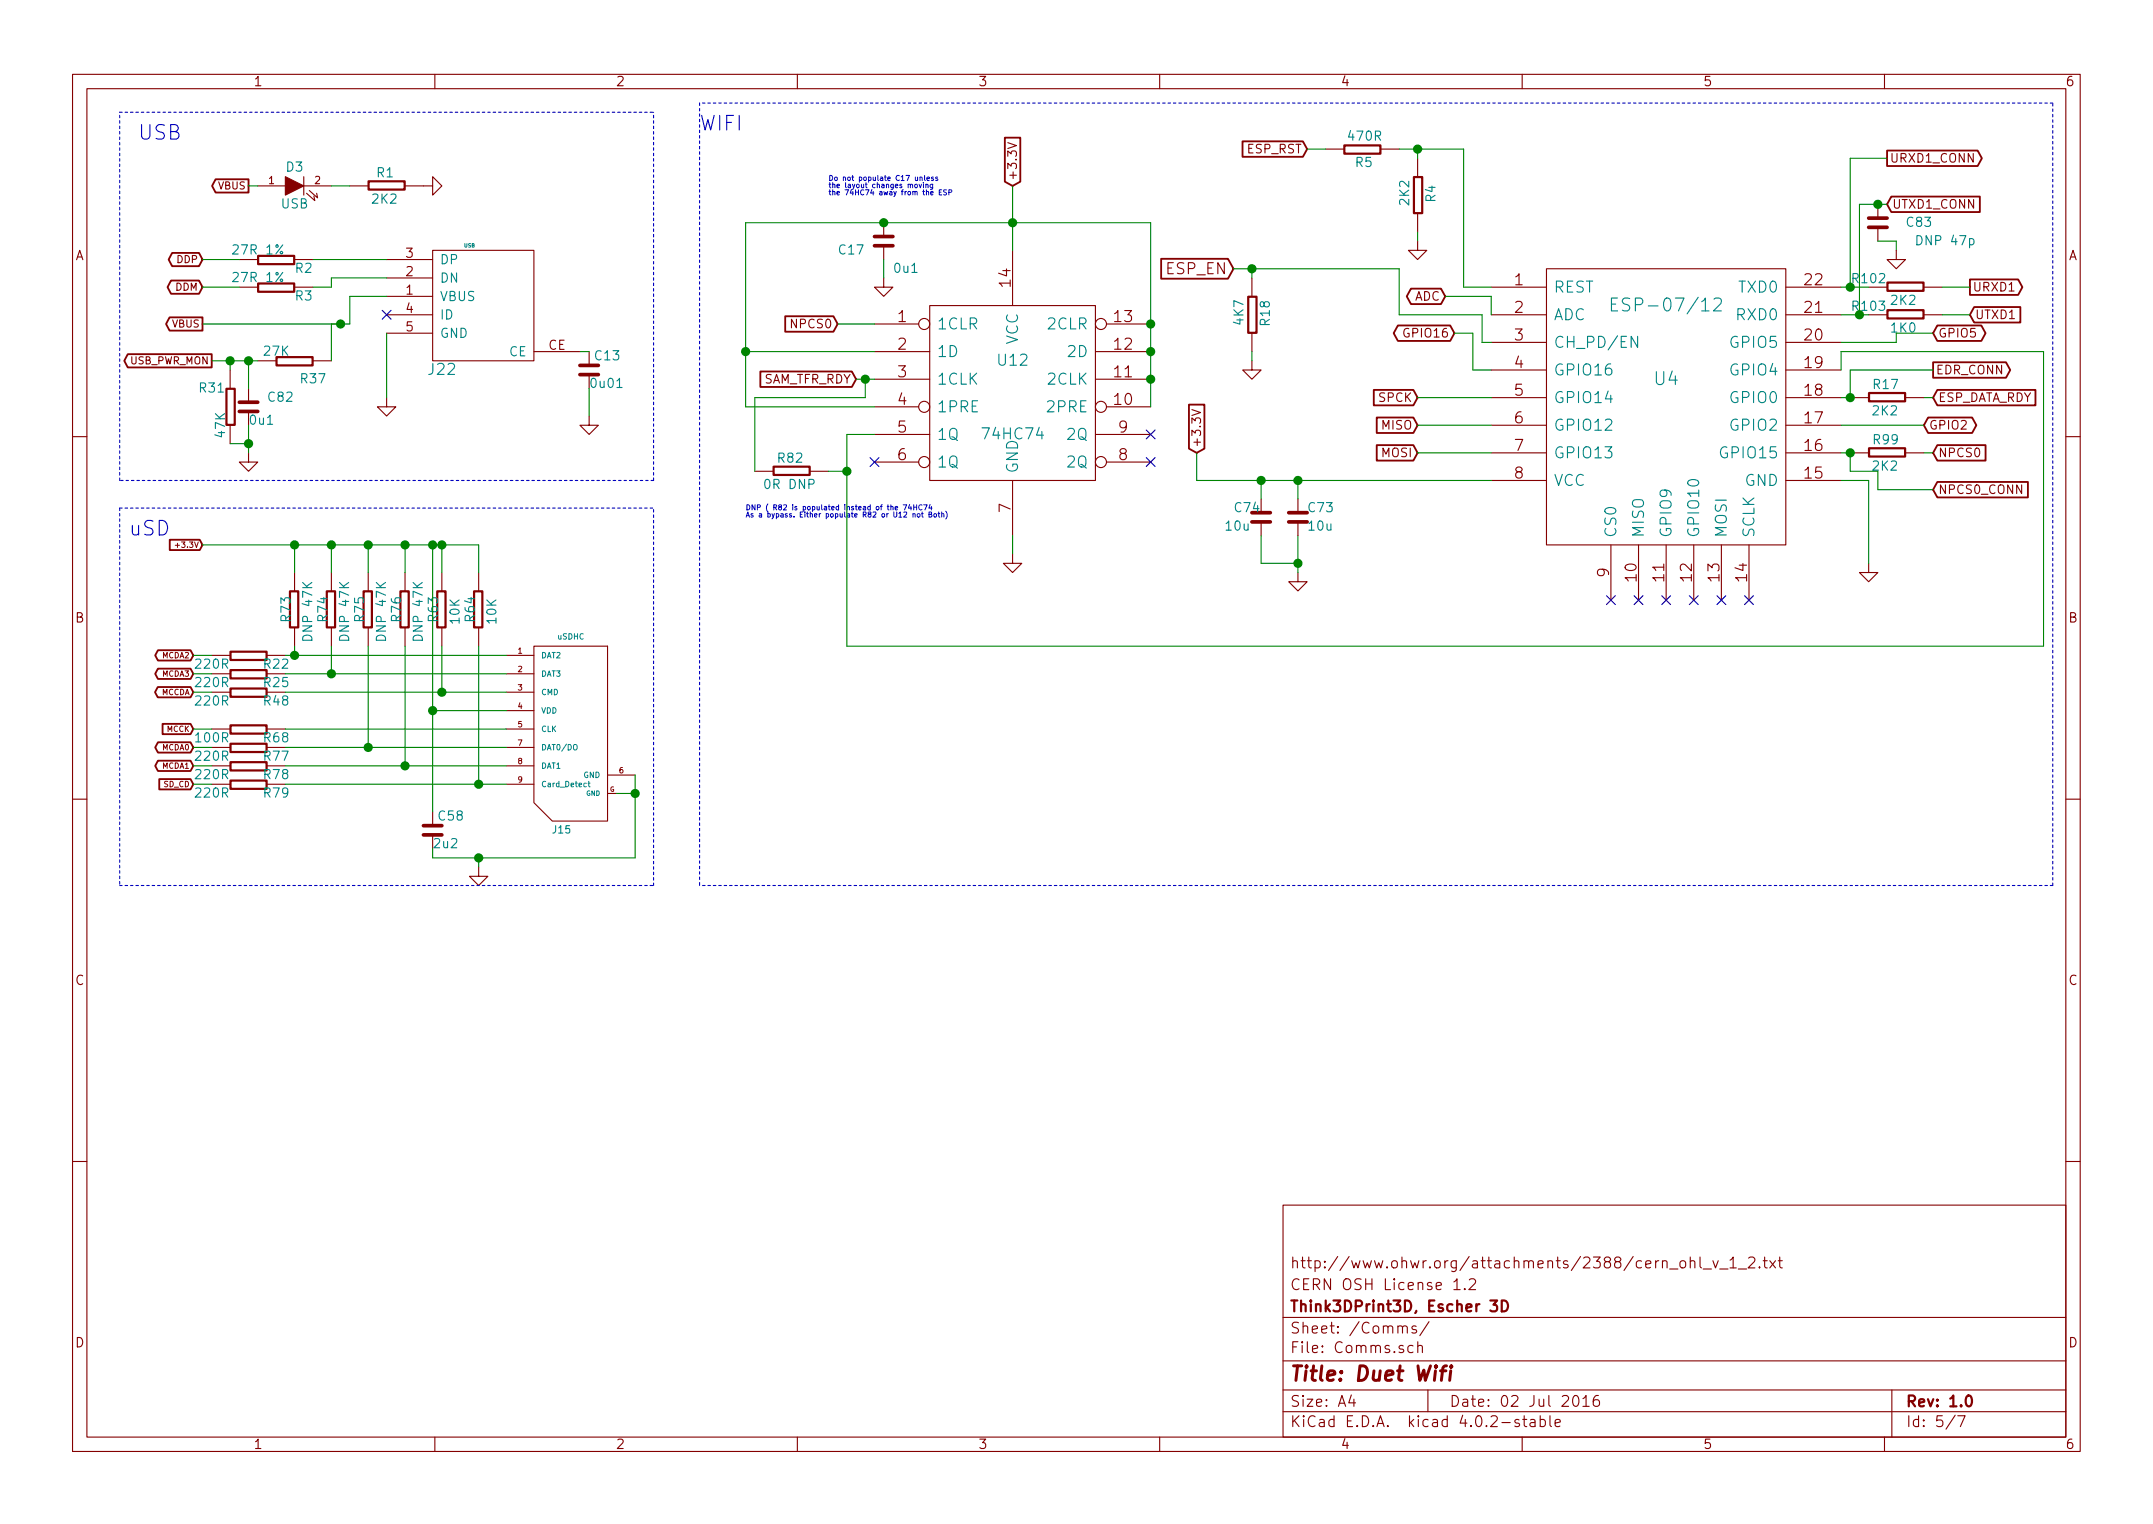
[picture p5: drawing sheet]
<svg xmlns="http://www.w3.org/2000/svg" width="297mm" height="210mm" viewBox="0 0 297 210" stroke-linecap="round" stroke-linejoin="round" font-family="sans-serif">
<g fill="none" stroke="#840000" stroke-width=".15">
<path d="M10 10.3h277v189.9h-277zM12 12.2h273v186.1h-273zM60 10.3v1.9M110 10.3v1.9M139 19.7l1.2 .4-1.2 .4M160 10.3v1.9M210 10.3v1.9M260 10.3v1.9M33 35.8h2.6M33 39.6h2.6M35.6 25.6h3.8M41.9 25.6h3.8"/>
<path d="M41.9 24.4v2.5M42.3 26.7l1.1 1-.1-.7M42.7 26.3l1.1 1-.1-.6M48.3 25.6h2.5M53.3 38.3h6.4M53.3 35.8h6.4M55.9 25.6h3.8v-1.2l1.3 1.2-1.3 1.3v-1.3M59.7 34.5h14v15.3h-14zM121.9 38.3v1.3h1.3l-1.3 1.3-1.3-1.3h1.3M121.9 30.7v1.9M121.9 33.9v1.9M139.7 34.5v7.7"/>
<path d="M172.7 38.3v2.6M182.9 20.6h2.5M190.5 20.6h2.5M195.6 33.3v1.2h1.2l-1.2 1.3-1.3-1.3h1.3M195.6 21.8v2.6M195.6 29.5v2.5M205.7 39.6h7.7M213.4 37.1h33v38.1h-33zM246.4 39.6h7.6M259.1 28.2v1.9M259.1 31.4v1.9M261.6 34.5v1.3h1.3l-1.3 1.3-1.3-1.3h1.3"/>
<path d="M265.4 39.6h2.6M31.7 51v2.6M31.7 58.7v2.5M34.3 53.6v1.9M35.6 49.8h2.5M43.2 49.8h2.5M53.3 54.9v1.2h1.3l-1.3 1.3-1.2-1.3h1.2M53.3 40.9h6.4M53.3 43.4h6.4M53.3 46h6.4M73.7 48.5h6.3M81.3 57.4v1.3h1.2l-1.2 1.2-1.3-1.2h1.3"/>
<path d="M81.3 48.5v1.9M120.6 48.5h7.7M120.6 44.7h6.1M120.6 52.3h7.7M120.6 56.1h6.1M120.6 59.9h7.7M128.3 42.2h22.8v24.1h-22.8zM151.1 48.5h7.6M151.1 52.3h7.6M151.1 59.9h7.6M152.7 44.7h6M152.7 56.1h6"/>
<path d="M164.4 56.5l1.2 .4-1.2 .4M172.7 49.8v1.2h1.3l-1.3 1.3-1.3-1.3h1.3M172.7 46v2.5M205.7 43.4h7.7M205.7 47.2h7.7M205.7 51h7.7M205.7 54.9h7.7M205.7 58.7h7.7M246.4 43.4h7.6M246.4 47.2h7.6M246.4 51h7.6M246.4 54.9h7.6"/>
<path d="M246.4 58.7h7.6M255.3 54.9h2.5M262.9 54.9h2.5M265.4 43.4h2.6M10 60.2h2M34.3 62.5v1.2h1.3l-1.3 1.3-1.3-1.3h1.3M40.6 79v2.5M45.7 79v2.5M50.8 79v2.5M55.9 79v2.5M61 79v2.5M66 79v2.5"/>
<path d="M104.1 65h2.6M111.8 65h2.5M120.6 63.7h6.1M139.7 76.4v1.3h1.3l-1.3 1.3-1.3-1.3h1.3M139.7 66.3v7.6M152.7 63.7h6M174 72v1.9M179.1 79v1.3h1.2l-1.2 1.2-1.3-1.2h1.3M179.1 68.8v1.9M179.1 72v1.9M205.7 62.5h7.7M205.7 66.3h7.7"/>
<path d="M222.2 75.2v7.6M226.1 75.2v7.6M229.9 75.2v7.6M233.7 75.2v7.6M237.5 75.2v7.6M241.3 75.2v7.6M246.4 62.5h7.6M246.4 66.3h7.6M255.3 62.5h2.5M257.8 77.7v1.3h1.3l-1.3 1.3-1.3-1.3h1.3M262.9 62.5h2.5M285 60.2h2"/>
<path d="M40.6 86.6v2.5M45.7 86.6v2.5M50.8 86.6v2.5M55.9 86.6v2.5M61 86.6v2.5M66 86.6v2.5M69.8 90.4h3.9M69.8 93h3.9M69.8 95.5h3.9M69.8 98h3.9M73.7 89.1h10.1v24.2h-7.6l-2.5-2.6zM10 110.3h2"/>
<path d="M59.7 112v1.9M66 119.6v1.3h1.3l-1.3 1.3-1.2-1.3h1.2M69.8 100.6h3.9M69.8 103.1h3.9M69.8 105.7h3.9M69.8 108.2h3.9M83.8 106.9h3.8M83.8 109.5h1.3M285 110.3h2M10 160.2h2M177 166.3h108v32h-108zM200.6 176.9l.4-.5v1.5"/>
<path d="M200.6 177.9h.8M202.1 177.8h.1l-.1 .1-.1-.1h.1v.1M202.7 176.6l.2-.2 .5 .1a.37 .37 0 0 1 .1 .6l-.9 .8h1M231.9 174.1a.41 .41 0 0 1 .7 .1v.4a.41 .41 0 0 1-.4 .3 .41 .41 0 0 1-.4-.3zM233.2 174.1a.38 .38 0 0 1 .6 0v.8M233.2 173.4v1.5M234.5 173.4v1.3l.2 .2M235 175.1h1.1M236.3 173.9l.4 1 .4-1M237.3 175.1h1.1M238.7 173.9l.4-.5v1.5M238.7 174.9h.8"/>
<path d="M239.8 175.1h1.2M241.2 173.6l.3-.2 .5 .1a.37 .37 0 0 1 0 .6l-.8 .8h.9M242.7 174.8h.1l-.1 .1v-.1v.1M243.3 173.9h.5M243.5 173.4v1.3l.2 .2h.1M244.2 173.9l.8 1M245 173.9l-.8 1M245.3 173.9h.6M245.5 173.4v1.3l.2 .2h.2M285 160.2h2M60 198.3v1.9M110 198.3v1.9"/>
<path d="M160 198.3v1.9M177 194.8h108M177 191.8h108M177 187.8h108M177 181.8h108M186.4 192.5l-.3 1h.9M186.8 193v1M193.5 183.1a.36 .36 0 0 1 .3-.2 .36 .36 0 0 1 .4 .2v.8M194.9 185.7l-.4-.1-.3 .3 .1 .6 .2 .1 .4-.1M195.4 183a.37 .37 0 0 0-.6 .1v.1a.54 .54 0 0 0 .6 .3l.1 .1-.1 .2-.2 .1-.4-.1M195.6 185.7a.38 .38 0 0 1 .6 .1v.8M195.6 185.1v1.5"/>
<path d="M197 191.8v3M197.2 182.3l-1.3 2M209.6 195.9a.37 .37 0 0 0-.6 .1v.1a.54 .54 0 0 0 .6 .3l.1 .1-.1 .2-.2 .1-.4-.1M210 198.3v1.9M210.1 195.8h.5M210.3 195.3v1.3l.2 .2h.1M211.2 195.9l.1-.1 .4 .1 .1 .9M211.8 196.2l-.5 .1-.2 .2 .1 .2 .1 .1 .5-.1M212.5 195.9a.48 .48 0 0 1 .6 .1l.1 .1-.1 .6a.48 .48 0 0 1-.6 0M212.5 195.3v1.5M213.8 195.3v1.3l.2 .2M214.6 196.3l.7-.1-.1-.3-.4-.1-.2 .2v.7l.2 .1 .4-.1"/>
<path d="M217.1 192.7a.35 .35 0 0 1 .4-.2 .35 .35 0 0 1 .3 .3 .77 .77 0 0 1-.5 1.2 .9 .9 0 0 1-.2-1.3zM218.4 193l.4-.5v1.5M218.4 194h.9M220.5 192.5a.59 .59 0 0 0-.7 .7l.1 .7 .2 .1h.3l.2-.1 .1-.5-.2-.2-.4-.1-.3 .3M260 198.3v1.9M261 191.8v6.5M269.7 195.2l-1.2 2M270.1 195.3h1l-.6 1.5"/>
<circle cx="127.5" cy="56.1" r=".76"/>
<circle cx="127.5" cy="44.7" r=".76"/>
<circle cx="151.9" cy="56.1" r=".76"/>
<circle cx="151.9" cy="44.7" r=".76"/>
<circle cx="127.5" cy="63.7" r=".76"/>
<circle cx="151.9" cy="63.7" r=".76"/>
</g>
<g fill="none" stroke="#840000" stroke-width=".3">
<path d="M35.6 39.1h5v1.2h-5zM35.6 35.3h5v1.1h-5zM50.9 25h4.9v1.2h-4.9zM185.5 20.1h4.9v1.1h-4.9zM195.1 24.4h1.1v5h-1.1zM260.4 39h5v1.1h-5zM31.2 53.6h1.2v5h-1.2zM38.2 49.3h4.9v1.1h-4.9zM172.2 40.9h1.2v5h-1.2zM257.9 54.2h4.9v1.2h-4.9zM260.4 42.8h5v1.1h-5zM106.7 64.4h5v1.1h-5z"/>
<path d="M257.9 61.8h4.9v1.2h-4.9zM31.8 95h5v1.1h-5zM31.8 92.5h5v1.1h-5zM31.8 89.9h5v1.2h-5zM40 81.6h1.1v5h-1.1zM45.1 81.6h1.1v5h-1.1zM50.2 81.6h1.1v5h-1.1zM55.2 81.6h1.2v5h-1.2zM60.3 81.6h1.2v5h-1.2zM65.4 81.6h1.1v5h-1.1zM31.8 100.1h5v1.1h-5zM31.8 102.6h5v1.2h-5z"/>
<path d="M31.8 105.2h5v1.1h-5zM31.8 107.7h5v1.1h-5zM205.6 179.4h1l-.6 .6 .5 .1 .1 .2-.1 .5-.2 .1h-.5l-.2-.1M207.2 179.4a.79 .79 0 0 1 .8 .5 .79 .79 0 0 1-.2 .9l-.6 .1zM271.3 192.7a.35 .35 0 0 1 .4-.2 .35 .35 0 0 1 .3 .3 .77 .77 0 0 1-.4 1.2 .9 .9 0 0 1-.3-1.3z"/>
</g>
<path d="M198.7 189.1h.8M199.6 188.4l-.4 .1-.1 .2-.2 1.7M200.2 189.1l-.2 1.3M200.2 188.4l-.1 .1 .1 .1 .1-.1-.1-.1v.2" fill="none" stroke="#840000" stroke-width=".41"/>
<g fill="none" stroke="#840000" stroke-width=".25">
<path d="M138.6 19h2.2v6.1l-1.1 .5-1.1-.5zM171.4 19.5h8.4l.5 1.1-.5 1h-8.4zM23.6 38.7h3.9l.4 .9-.4 .9h-3.9l-.5-.9zM23.7 34.9h3.8l.4 .9-.4 .9h-3.8l-.4-.9zM29.7 24.7h4.6v1.9h-4.6l-.4-1zM160.2 35.7h9.2l.8 1.4-.8 1.3h-9.2zM194.7 39.8h4.1l.6 1.1-.6 1.1h-4.1l-.6-1.1zM260.3 20.8h12.5l.6 1-.6 1.1h-12.5zM260.9 27.1h12.3v2.2h-12.3l-.6-1.1zM271.8 38.6h6.6l.6 1-.6 1.1h-6.6zM17.6 48.9h11.6v1.8h-11.6l-.5-.9zM23.4 43.8h4.5v1.8h-4.5l-.5-.9z"/>
<path d="M104.9 51.3h12.6l.6 1-.6 1.1h-12.6zM108.3 43.6h6.7l.6 1.1-.6 1.1h-6.7zM164 55.8h2.2v6.1l-1.1 .6-1.1-.6zM189.5 53.8h5.5l.6 1.1-.6 1h-5.5zM189.9 57.6h5.1l.6 1.1-.6 1h-5.1zM192.9 44.9h7.2l.6 1.1-.6 1h-7.2l-.6-1zM266 57.6h6.1l.6 1.1-.6 1h-6.1l-.6-1zM266.7 50h10.1l.5 1-.5 1.1h-10.1zM267.3 53.8h13.5v2.1h-13.5l-.6-1zM267.3 44.9h6.1l.5 1.1-.5 1h-6.1l-.6-1zM272.4 42.4h6.3v2.1h-6.3l-.6-1.1zM23.4 74.5h4.2l.3 .7-.3 .7h-4.2z"/>
<path d="M189.9 61.4h5.1l.6 1.1-.6 1h-5.1zM267.3 61.4h6.6v2.1h-6.6l-.6-1zM267.3 66.5h12.5v2.1h-12.5l-.6-1zM21.8 94.8h4.5l.4 .7-.4 .7h-4.5l-.4-.7zM21.8 92.2h4.5l.4 .8-.4 .7h-4.5l-.4-.7zM21.8 89.7h4.5l.4 .7-.4 .7h-4.5l-.4-.7zM22.4 99.9h3.9l.4 .7-.4 .7h-3.9zM21.8 104.9h4.5l.4 .8-.4 .7h-4.5l-.4-.7zM21.8 102.4h4.5l.4 .7-.4 .7h-4.5l-.4-.7zM22 107.5h4.3l.4 .7-.4 .7h-4.3z"/>
</g>
<path d="M24.2 75.2h.6" fill="none" stroke="#840000" stroke-width=".14"/>
<path d="M79.1 102.8l.2-.1 .3 .1a.5 .5 0 0 1-.1 .7l-.4-.2zM81.1 108h.3M81.2 107.8v.6l.2 .2" fill="none" stroke="#008484" stroke-width=".14"/>
<g fill="none" stroke="#840000" stroke-width=".51">
<path d="M120.6 33.9h2.6M120.6 32.6h2.6M257.8 31.4h2.5M257.8 30.1h2.5M33 56.8h2.6M33 55.5h2.6M80 51.7h2.5M80 50.4h2.5M172.7 72h2.6M172.7 70.7h2.6M177.8 72h2.5M177.8 70.7h2.5"/>
<path d="M58.4 115.2h2.6M58.4 113.9h2.6"/>
</g>
<path d="M39.4 24.4l2.5 1.2-2.5 1.3z" fill="#840000" stroke="#840000" stroke-width=".15"/>
<g fill="none" stroke="#000084" stroke-width=".15">
<path d="M52.7 42.8l1.2 1.2M53.9 42.8l-1.2 1.2M158.1 59.3l1.3 1.2M159.4 59.3l-1.3 1.2M120 63.1l1.3 1.3M121.3 63.1l-1.3 1.3M158.1 63.1l1.3 1.3M159.4 63.1l-1.3 1.3M221.6 82.2l1.3 1.2M222.9 82.2l-1.3 1.2M225.5 82.2l1.2 1.2M226.7 82.2l-1.2 1.2"/>
<path d="M229.3 82.2l1.2 1.2M230.5 82.2l-1.2 1.2M233.1 82.2l1.2 1.2M234.3 82.2l-1.2 1.2M236.9 82.2l1.2 1.2M238.1 82.2l-1.2 1.2M240.7 82.2l1.2 1.2M241.9 82.2l-1.2 1.2"/>
</g>
<path d="M222.3 42h.6M223.2 41.1h-.9v1.8h.9M225.9 46.4v1.5l-.9-1.5v1.5M236.5 41.3l.2-.2h.5a.47 .47 0 0 1 .2 .8l-1 1h1.1" fill="none" stroke="#008484" stroke-width=".15"/>
<g fill="none" stroke="#0000c2" stroke-width=".14">
<path d="M126.3 25.4h.1l.2 .1-.1 .3-.1 .1-.2-.2zM126.8 25.4l.2 .5 .1-.5M126.9 24.5h.3v.4M126.9 24.4v.5M127.4 25.2h.1M127.4 25.4v.5M127.6 24.2v.6l.1 .1M127.7 25.5l.3-.1v.5M127.7 25.4v.5M127.9 24.7l.3-.1v-.1l-.2-.1-.1 .1v.3l.1 .1h.2M128.4 26.6h.4l-.1-.2h-.2l-.1 .1v.3l.1 .1 .2-.1M128.7 25.4v.6l-.2 .1h-.1"/>
<path d="M128.7 25.4h-.2l-.2 .1 .1 .4h.3M128.8 24.5l-.2-.1-.1 .1 .3 .2v.2h-.3M129.4 24.5l-.2-.1-.1 .1 .3 .2v.2h-.3M129.6 26.5h.2M129.9 26.2h-.3v.7h.3M130.6 26.2h-.3l-.1 .1 .1 .2 .3 .1v.2l-.1 .1-.3-.1M130.9 26.5h.3l.1-.3h-.4v.7M123.5 70.1l.4-.1-.1-.1h-.2l-.1 .1v.3l.1 .1 .2-.1M124.6 69.6h.5l-.3 .8M125.5 69.6l-.2 .5h.5M125.7 69.9v.5M126 70.9h.2l.1 .4"/>
<path d="M126 70.9v.4M126.1 69.6v.8M126.1 70h.4M126.5 69.6v.8M126.6 70.9h.2l.1 .1v.3h-.1l-.3-.1zM127.1 70.9h.3M127.2 69.7a.32 .32 0 0 0-.5 .3 .32 .32 0 0 0 .5 .3M127.2 70.6v.6l.2 .1M127.4 69.6h.5l-.3 .8M128.2 71l.3-.1v-.2l-.3-.1v.7h.2l.2-.2-.2-.1M128.3 69.6l-.2 .5h.5M128.5 69.9v.5"/>
<path d="M128.9 70.9h.2l.1 .1v.3h-.1l-.3-.1zM129.4 70.9h.3M129.5 70.6v.6l.2 .1M129.9 70.9h.3v.4M129.9 70.6v.7M130.5 70.5a.79 .79 0 0 1 0 1.1"/>
</g>
<g fill="none" stroke="#008400" stroke-width=".15">
<path d="M27.9 35.8h5.1M27.9 39.6h5.1M34.3 25.6h1.3M43.2 35.8h10.1M45.7 25.6h2.6M53.3 38.3h-7.6v1.3h-2.5M121.9 35.8v2.5M139.7 25.6v8.9M170.2 37.1h22.8v6.3h11.5v3.8h1.2M172.7 37.1v1.2M180.3 20.6h2.6M193 20.6h8.9v19h3.8"/>
<path d="M195.6 20.6v1.2M195.6 32v1.3M254 39.6h3.8M259.1 33.3h2.5v1.2M260.3 28.2h-3.8v15.2M260.3 21.8h-5v17.8M268 39.6h3.8M29.2 49.8h6.4M31.7 49.8v1.2M34.3 49.8v3.8M34.3 58.7v3.8M45.7 44.7v5.1"/>
<path d="M53.3 40.9h-5v3.8h-20.4M53.3 46v8.9M80 48.5h1.3M81.3 53.6v3.8M102.9 48.5h17.7M115.6 44.7h5M118.1 52.3h2.5M119.4 52.3v2.6h-15.3v10.1M120.6 56.1h-17.7v-25.4h55.8v25.4M172.7 48.5v1.3M195.6 54.9h10.1M195.6 58.7h10.1"/>
<path d="M199.4 40.9h6.3v2.5M200.7 46h2.5v5h2.5M254 51v-2.5h27.9v40.6h-165.1v-29.2h3.8M254 43.4h3.8M254 58.7h11.4M265.4 54.9h1.3M266.7 51h-11.4v3.9h-1.3M266.7 46h-5.1v1.2h-7.6M268 43.4h3.8M27.9 75.2h38.1v3.8M31.7 61.2h2.6M40.6 75.2v3.8"/>
<path d="M45.7 75.2v3.8M50.8 75.2v3.8M55.9 75.2v3.8M59.7 75.2v36.8M61 75.2v3.8M114.3 65h2.5M139.7 73.9v2.5M165.1 62.5v3.8h40.6M174 66.3v2.5M174 73.9v3.8h5.1M179.1 66.3v2.5M179.1 73.9v5.1"/>
<path d="M195.6 62.5h10.1M254 66.3h3.8v11.4M254 62.5h1.3v2.5h3.8v2.6h7.6M265.4 62.5h1.3M39.4 95.5h30.4M39.4 90.4h30.4M39.4 93h30.4M40.6 89.1v1.3M45.7 89.1v3.9M50.8 89.1v14M55.9 89.1v16.6M59.7 98h10.1"/>
<path d="M61 89.1v6.4M66 89.1v19.1M39.4 100.6h30.4M39.4 108.2h30.4M39.4 103.1h30.4M39.4 105.7h30.4M66 118.4v1.2M85.1 109.5h2.5M87.6 106.9v11.5h-27.9v-1.3"/>
</g>
<g fill="#008400" stroke="#008400" stroke-width=".25">
<circle cx="45.7" cy="75.2" r=".51"/>
<circle cx="55.9" cy="75.2" r=".51"/>
<circle cx="59.7" cy="98" r=".51"/>
<circle cx="87.6" cy="109.5" r=".51"/>
<circle cx="66" cy="118.4" r=".51"/>
<circle cx="50.8" cy="75.2" r=".51"/>
<circle cx="40.6" cy="75.2" r=".51"/>
<circle cx="102.9" cy="48.5" r=".51"/>
<circle cx="158.8" cy="52.3" r=".51"/>
<circle cx="158.8" cy="48.5" r=".51"/>
<circle cx="158.8" cy="44.7" r=".51"/>
<circle cx="40.6" cy="90.4" r=".51"/>
<circle cx="50.8" cy="103.1" r=".51"/>
<circle cx="55.9" cy="105.7" r=".51"/>
<circle cx="45.7" cy="93" r=".51"/>
<circle cx="59.7" cy="75.2" r=".51"/>
<circle cx="61" cy="75.2" r=".51"/>
<circle cx="61" cy="95.5" r=".51"/>
<circle cx="66" cy="108.2" r=".51"/>
<circle cx="195.6" cy="20.6" r=".51"/>
<circle cx="172.7" cy="37.1" r=".51"/>
<circle cx="139.7" cy="30.7" r=".51"/>
<circle cx="121.9" cy="30.7" r=".51"/>
<circle cx="119.4" cy="52.3" r=".51"/>
<circle cx="116.8" cy="65" r=".51"/>
<circle cx="179.1" cy="66.3" r=".51"/>
<circle cx="179.1" cy="77.7" r=".51"/>
<circle cx="256.5" cy="43.4" r=".51"/>
<circle cx="255.3" cy="39.6" r=".51"/>
<circle cx="174" cy="66.3" r=".51"/>
<circle cx="47" cy="44.7" r=".51"/>
<circle cx="34.3" cy="61.2" r=".51"/>
<circle cx="34.3" cy="49.8" r=".51"/>
<circle cx="31.8" cy="49.8" r=".51"/>
<circle cx="259.1" cy="28.2" r=".51"/>
<circle cx="255.3" cy="54.9" r=".51"/>
<circle cx="255.3" cy="62.5" r=".51"/>
</g>
<path d="M16.5 15.5h73.7M96.5 14.2v108M283.2 14.2h-186.7M16.5 70.1h73.7M16.5 70.1v52.1M16.5 66.3v-50.8M90.2 66.3h-73.7M90.2 66.3v-50.8M16.5 122.2h73.7M90.2 122.2v-52.1M283.2 122.2h-186.7M283.2 122.2v-108" fill="none" stroke="#0000c2" stroke-width=".15" stroke-dasharray=".3 .4"/>
<g font-size="2.8" fill="#0000c2">
<text x="19" y="19.3">USB</text>
<text x="96.5" y="18">WIFI</text>
<text x="17.8" y="73.9">uSD</text>
</g>
<text font-size="2.8" fill="#840000" x="178" y="190.5">Title: Duet Wifi</text>
<g font-size="2.5" fill="#008484">
<text x="223.9" y="43">ESP-07/12</text>
<text x="228.3" y="53.1">U4</text>
</g>
<g font-size="2.1" fill="#840000">
<text x="139.4" y="39.5" transform="rotate(-90 139.4 39.5)">14</text>
<text x="160.9" y="37.8">ESP_EN</text>
<text x="209" y="39.4">1</text>
<text x="249" y="39.4">22</text>
<text x="123.9" y="44.4">1</text>
<text x="153.8" y="44.4">13</text>
<text x="209" y="43.2">2</text>
<text x="209" y="47">3</text>
<text x="249" y="47">20</text>
<text x="249" y="43.2">21</text>
<text x="123.9" y="48.3">2</text>
<text x="123.9" y="52.1">3</text>
<text x="153.8" y="52.1">11</text>
<text x="153.8" y="48.3">12</text>
<text x="209" y="50.8">4</text>
<text x="249" y="50.8">19</text>
<text x="123.9" y="55.9">4</text>
<text x="123.9" y="59.7">5</text>
<text x="153.8" y="55.9">10</text>
<text x="154.4" y="59.7">9</text>
<text x="209" y="54.6">5</text>
<text x="209" y="58.4">6</text>
<text x="249" y="58.4">17</text>
<text x="249" y="54.6">18</text>
<text x="123.9" y="63.5">6</text>
<text x="154.4" y="63.5">8</text>
<text x="209" y="62.2">7</text>
<text x="249" y="62.2">16</text>
<text x="139.4" y="70.7" transform="rotate(-90 139.4 70.7)">7</text>
<text x="209" y="66">8</text>
<text x="249" y="66">15</text>
<text x="222" y="79.6" transform="rotate(-90 222 79.6)">9</text>
<text x="225.8" y="80.2" transform="rotate(-90 225.8 80.2)">10</text>
<text x="229.6" y="80.2" transform="rotate(-90 229.6 80.2)">11</text>
<text x="233.4" y="80.2" transform="rotate(-90 233.4 80.2)">12</text>
<text x="237.2" y="80.2" transform="rotate(-90 237.2 80.2)">13</text>
<text x="241" y="80.2" transform="rotate(-90 241 80.2)">14</text>
<text x="178" y="178">CERN OSH License 1.2</text>
<text x="178" y="175">http://www.ohwr.org/attachments/2388/cern_ohl_v_1_2.txt</text>
<text x="178" y="184">Sheet: /Comms/</text>
<text x="178" y="181">Think3DPrint3D, Escher 3D</text>
<text x="178" y="186.7">File: Comms.sch</text>
<text x="178" y="196.9">KiCad E.D.A. kicad 4.0.2-stable</text>
<text x="178" y="194.1">Size: A4</text>
<text x="200" y="194.1">Date: 02 Jul 2016</text>
<text x="263" y="194.1">Rev: 1.0</text>
<text x="263" y="196.9">Id: 5/7</text>
</g>
<g font-size="2.1" fill="#008484">
<text x="214.4" y="40.4">REST</text>
<text x="239.9" y="40.4">TXD0</text>
<text x="129.3" y="45.5">1CLR</text>
<text x="140.5" y="47.6" transform="rotate(-90 140.5 47.6)">VCC</text>
<text x="144.6" y="45.5">2CLR</text>
<text x="214.4" y="44.2">ADC</text>
<text x="239.7" y="44.2">RXD0</text>
<text x="59.2" y="51.7">J22</text>
<text x="129.3" y="49.3">1D</text>
<text x="129.3" y="53.1">1CLK</text>
<text x="137.8" y="50.5">U12</text>
<text x="144.6" y="53.1">2CLK</text>
<text x="147.4" y="49.3">2D</text>
<text x="214.4" y="48">CH_PD/EN</text>
<text x="214.4" y="51.8">GPIO16</text>
<text x="238.9" y="48">GPIO5</text>
<text x="238.9" y="51.8">GPIO4</text>
<text x="129.3" y="56.9">1PRE</text>
<text x="144.6" y="56.9">2PRE</text>
<text x="214.4" y="55.6">GPIO14</text>
<text x="214.4" y="59.4">GPIO12</text>
<text x="238.9" y="59.4">GPIO2</text>
<text x="238.9" y="55.6">GPIO0</text>
<text x="129.3" y="60.7">1Q</text>
<text x="129.3" y="64.5">1Q</text>
<text x="135.8" y="60.6">74HC74</text>
<text x="140.5" y="65.3" transform="rotate(-90 140.5 65.3)">GND</text>
<text x="147.3" y="64.5">2Q</text>
<text x="147.3" y="60.7">2Q</text>
<text x="214.4" y="63.2">GPIO13</text>
<text x="237.7" y="63.2">GPIO15</text>
<text x="214.4" y="67.1">VCC</text>
<text x="240.6" y="67.1">GND</text>
<text x="223" y="74.2" transform="rotate(-90 223 74.2)">CS0</text>
<text x="226.8" y="74.2" transform="rotate(-90 226.8 74.2)">MISO</text>
<text x="230.6" y="74.2" transform="rotate(-90 230.6 74.2)">GPIO9</text>
<text x="234.4" y="74.2" transform="rotate(-90 234.4 74.2)">GPIO10</text>
<text x="238.3" y="74.2" transform="rotate(-90 238.3 74.2)">MOSI</text>
<text x="242.1" y="74.2" transform="rotate(-90 242.1 74.2)">SCLK</text>
</g>
<g font-size="1.8" fill="#840000">
<text x="35" y="11.9">1</text>
<text x="85" y="11.9">2</text>
<text x="135" y="11.9">3</text>
<text x="185" y="11.9">4</text>
<text x="235" y="11.9">5</text>
<text x="285" y="11.9">6</text>
<text x="10.4" y="35.9">A</text>
<text x="56" y="35.6">3</text>
<text x="285.4" y="35.9">A</text>
<text x="56" y="40.6">1</text>
<text x="56" y="38.1">2</text>
<text x="56" y="43.2">4</text>
<text x="56" y="45.7">5</text>
<text x="75.6" y="48.3">CE</text>
<text x="10.4" y="85.9">B</text>
<text x="285.4" y="85.9">B</text>
<text x="10.4" y="135.9">C</text>
<text x="285.4" y="135.9">C</text>
<text x="10.4" y="185.9">D</text>
<text x="285.4" y="185.9">D</text>
<text x="35" y="199.9">1</text>
<text x="85" y="199.9">2</text>
<text x="135" y="199.9">3</text>
<text x="185" y="199.9">4</text>
<text x="235" y="199.9">5</text>
<text x="285" y="199.9">6</text>
</g>
<g font-size="1.8" fill="#008484">
<text x="39.5" y="23.7">D3</text>
<text x="186.2" y="19.4">470R</text>
<text x="187" y="23">R5</text>
<text x="38.8" y="28.7">USB</text>
<text x="51.4" y="28.1">2K2</text>
<text x="52" y="24.5">R1</text>
<text x="194.4" y="28.2" transform="rotate(-90 194.4 28.2)">2K2</text>
<text x="198" y="27.8" transform="rotate(-90 198 27.8)">R4</text>
<text x="32.4" y="35.1">27R 1%</text>
<text x="115.8" y="35.1">C17</text>
<text x="263.1" y="31.3">C83</text>
<text x="264.7" y="33.8">DNP 47p</text>
<text x="32.4" y="38.9">27R 1%</text>
<text x="40.8" y="41.4">R3</text>
<text x="40.8" y="37.6">R2</text>
<text x="60.7" y="41.5">VBUS</text>
<text x="60.7" y="39">DN</text>
<text x="60.7" y="36.4">DP</text>
<text x="123.4" y="37.6">0u1</text>
<text x="255.7" y="39.1">R102</text>
<text x="60.7" y="44.1">ID</text>
<text x="60.7" y="46.6">GND</text>
<text x="171.6" y="44.7" transform="rotate(-90 171.6 44.7)">4K7</text>
<text x="175.2" y="44.9" transform="rotate(-90 175.2 44.9)">R18</text>
<text x="255.7" y="42.9">R103</text>
<text x="261" y="42.1">2K2</text>
<text x="261" y="45.9">1K0</text>
<text x="36.5" y="49.1">27K</text>
<text x="41.6" y="52.9">R37</text>
<text x="70.2" y="49.1">CE</text>
<text x="81.7" y="53.5">0u01</text>
<text x="82.1" y="49.7">C13</text>
<text x="258.5" y="53.7">R17</text>
<text x="27.6" y="54.1">R31</text>
<text x="34.5" y="58.6">0u1</text>
<text x="37.1" y="55.4">C82</text>
<text x="258.4" y="57.3">2K2</text>
<text x="31" y="60.3" transform="rotate(-90 31 60.3)">47K</text>
<text x="107.4" y="63.8">R82</text>
<text x="258.4" y="64.9">2K2</text>
<text x="258.5" y="61.3">R99</text>
<text x="105.7" y="67.5">0R DNP</text>
<text x="170.4" y="70.7">C74</text>
<text x="180.6" y="70.7">C73</text>
<text x="169.2" y="73.2">10u</text>
<text x="180.6" y="73.2">10u</text>
<text x="40.1" y="85.7" transform="rotate(-90 40.1 85.7)">R73</text>
<text x="43.1" y="88.1" transform="rotate(-90 43.1 88.1)">DNP 47K</text>
<text x="45.2" y="85.7" transform="rotate(-90 45.2 85.7)">R74</text>
<text x="48.2" y="88.1" transform="rotate(-90 48.2 88.1)">DNP 47K</text>
<text x="50.2" y="85.7" transform="rotate(-90 50.2 85.7)">R75</text>
<text x="53.2" y="88.1" transform="rotate(-90 53.2 88.1)">DNP 47K</text>
<text x="55.3" y="85.7" transform="rotate(-90 55.3 85.7)">R76</text>
<text x="58.3" y="88.1" transform="rotate(-90 58.3 88.1)">DNP 47K</text>
<text x="60.4" y="85.7" transform="rotate(-90 60.4 85.7)">R63</text>
<text x="63.4" y="86" transform="rotate(-90 63.4 86)">10K</text>
<text x="65.5" y="85.7" transform="rotate(-90 65.5 85.7)">R64</text>
<text x="68.5" y="86" transform="rotate(-90 68.5 86)">10K</text>
<text x="36.5" y="94.8">R25</text>
<text x="36.5" y="92.2">R22</text>
<text x="36.5" y="97.3">R48</text>
<text x="36.5" y="102.4">R68</text>
<text x="36.5" y="104.9">R77</text>
<text x="36.5" y="107.5">R78</text>
<text x="36.5" y="110">R79</text>
<text x="60.6" y="113.2">C58</text>
<text x="59.9" y="117">2u2</text>
</g>
<g font-size="1.8" fill="#008400">
<text x="27.1" y="94.8">220R</text>
<text x="27.1" y="92.2">220R</text>
<text x="27.1" y="97.3">220R</text>
<text x="27.1" y="102.4">100R</text>
<text x="27.1" y="104.9">220R</text>
<text x="27.1" y="107.5">220R</text>
<text x="27.1" y="110">220R</text>
</g>
<g font-size="1.7" fill="#840000">
<text x="172" y="21.2">ESP_RST</text>
<text x="260.8" y="22.4">URXD1_CONN</text>
<text x="140.3" y="24.9" transform="rotate(-90 140.3 24.9)">+3.3V</text>
<text x="261.1" y="28.8">UTXD1_CONN</text>
<text x="195" y="41.5">ADC</text>
<text x="272.2" y="40.2">URXD1</text>
<text x="109.3" y="45.3">NPCS0</text>
<text x="193.9" y="46.6">GPIO16</text>
<text x="267.4" y="46.6">GPIO5</text>
<text x="272.5" y="44">UTXD1</text>
<text x="105.1" y="52.9">SAM_TFR_RDY</text>
<text x="267.1" y="51.6">EDR_CONN</text>
<text x="190.2" y="55.4">SPCK</text>
<text x="190.6" y="59.3">MISO</text>
<text x="266.2" y="59.3">GPIO2</text>
<text x="267.4" y="55.4">ESP_DATA_RDY</text>
<text x="165.7" y="61.7" transform="rotate(-90 165.7 61.7)">+3.3V</text>
<text x="190.6" y="63.1">MOSI</text>
<text x="267.4" y="63.1">NPCS0</text>
<text x="267.4" y="68.1">NPCS0_CONN</text>
</g>
<g font-size="1.4" fill="#840000">
<text x="30" y="26.1">VBUS</text>
<text x="37.1" y="25.4">1</text>
<text x="43.4" y="25.4">2</text>
<text x="24.2" y="40.1">DDM</text>
<text x="24.4" y="36.3">DDP</text>
<text x="23.7" y="45.2">VBUS</text>
<text x="17.9" y="50.3">USB_PWR_MON</text>
</g>
<text font-size="1.4" fill="#008484" x="76.3" y="115">J15</text>
<g font-size="1.1" fill="#840000">
<text x="24.6" y="75.6">+3.3V</text>
<text x="22.2" y="95.9">MCCDA</text>
<text x="22.4" y="93.3">MCDA3</text>
<text x="22.4" y="90.8">MCDA2</text>
<text x="71.5" y="90.2">1</text>
<text x="71.5" y="92.7">2</text>
<text x="71.5" y="95.2">3</text>
<text x="23" y="101">MCCK</text>
<text x="71.5" y="97.8">4</text>
<text x="71.5" y="100.3">5</text>
<text x="22.4" y="106">MCDA1</text>
<text x="22.4" y="103.5">MCDA0</text>
<text x="71.5" y="102.9">7</text>
<text x="71.5" y="105.4">8</text>
<text x="71.5" y="107.9">9</text>
<text x="85.4" y="106.7">6</text>
<text x="22.6" y="108.6">SD_CD</text>
</g>
<g font-size="1.1" fill="#008484">
<text x="76.9" y="88.2">uSDHC</text>
<text x="74.7" y="90.8">DAT2</text>
<text x="74.7" y="93.3">DAT3</text>
<text x="74.7" y="95.9">CMD</text>
<text x="74.7" y="98.4">VDD</text>
<text x="74.7" y="101">CLK</text>
<text x="74.7" y="103.5">DAT0/DO</text>
<text x="74.7" y="106">DAT1</text>
<text x="80.4" y="107.3">GND</text>
<text x="74.7" y="108.6">Card_Detect</text>
</g>
<g font-size="1" fill="#0000c2">
<text x="114.3" y="24.9">Do not populate C17 unless</text>
<text x="114.3" y="25.9">the layout changes moving</text>
<text x="114.3" y="26.9">the 74HC74 away from the ESP</text>
<text x="102.9" y="70.4">DNP ( R82 is populated instead of the 74HC74</text>
<text x="102.9" y="71.4">As a bypass. Either populate R82 or U12 not Both)</text>
</g>
<text font-size=".9" fill="#008484" x="80.8" y="109.8">GND</text>
<text font-size=".9" fill="#840000" x="84.1" y="109.2">G</text>
<text font-size=".7" fill="#008484" x="64" y="34.1">USB</text>
</svg>
